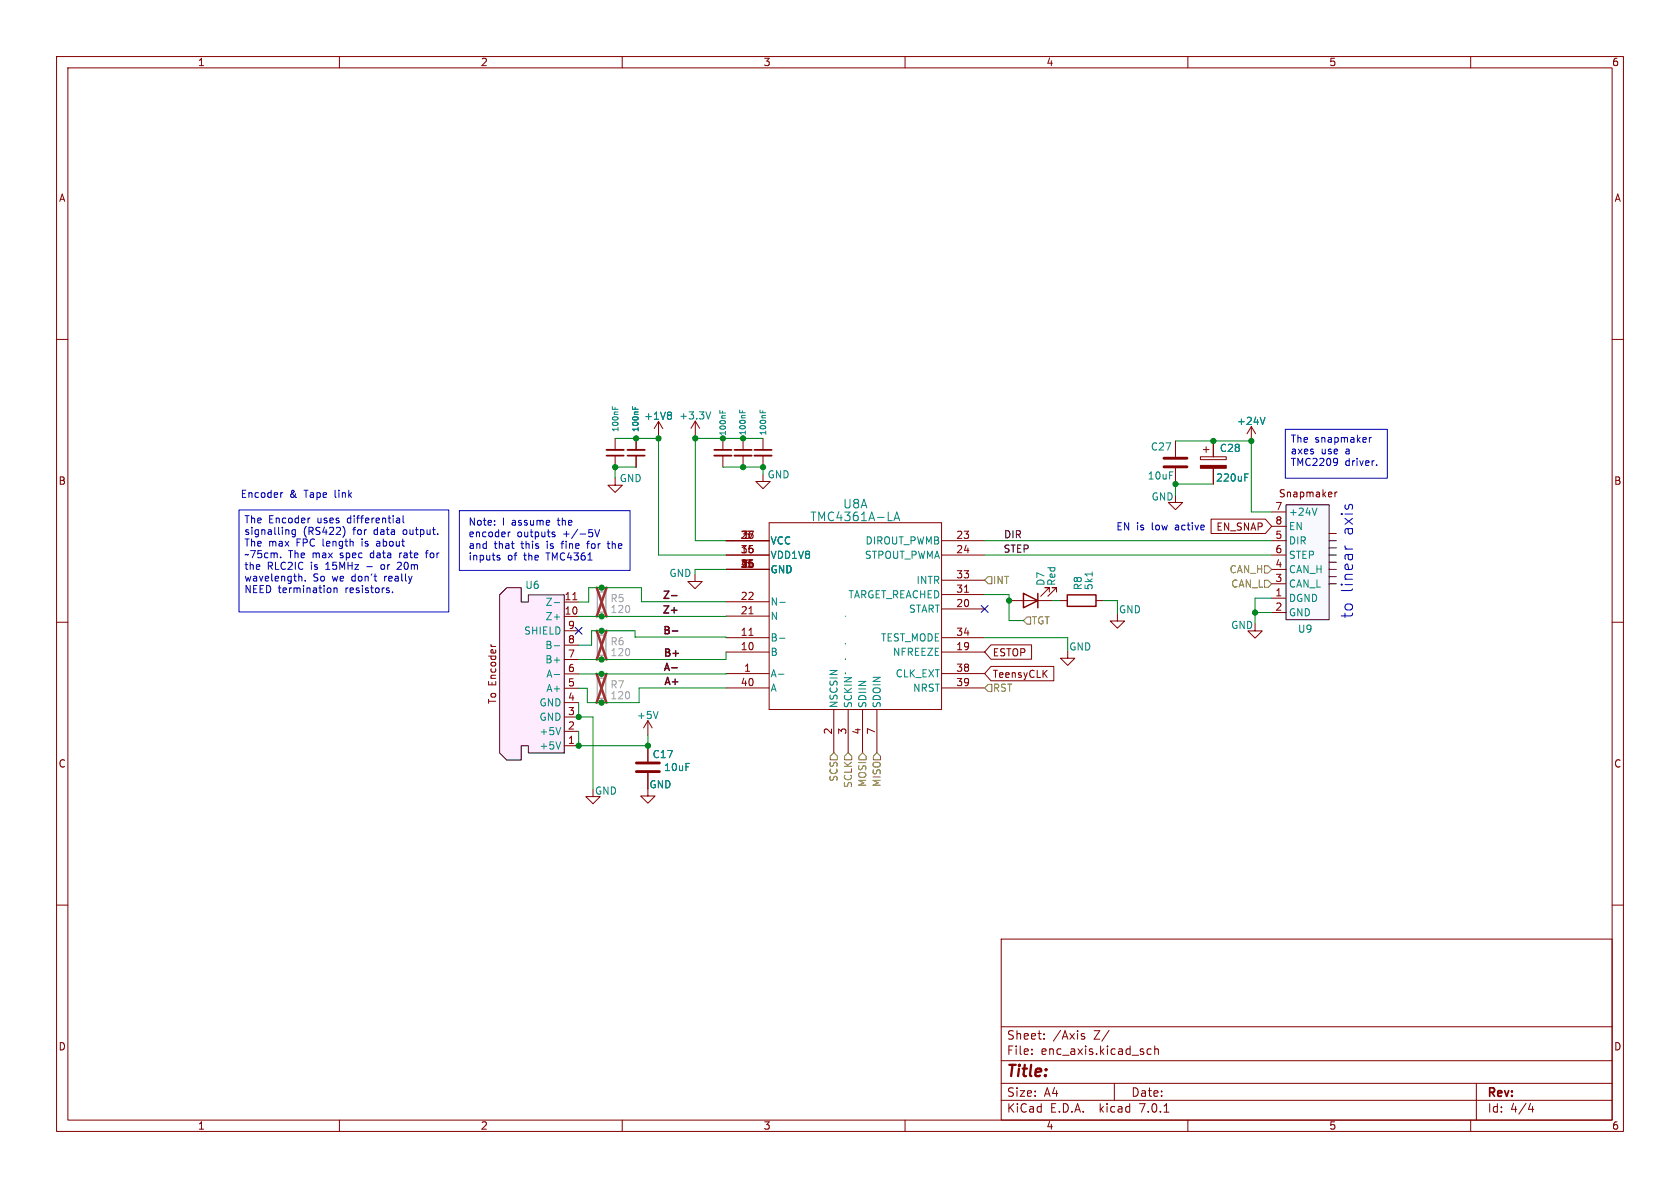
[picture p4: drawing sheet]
<svg xmlns="http://www.w3.org/2000/svg" width="297mm" height="210mm" viewBox="0 0 297 210" stroke-linecap="round" stroke-linejoin="round" font-family="sans-serif">
<g fill="none" stroke="#840000" stroke-width=".18">
<path d="M10 10h277v190h-277zM12 12h273v186h-273zM60 10v2M110 10v2M160 10v2M210 10v2M260 10v2M10 60h2M285 60h2M108.7 77.5v2M112.5 77.5v2M116.4 74.5l-.7 1.3"/>
<path d="M116.4 74.5v2.5M116.4 74.5l.8 1.3M122.9 74.4l-.7 1.3M122.9 74.4v2.6M122.9 74.4l.8 1.3M127.8 77.5v2M134.9 77.5v2M207.8 78v2.7M212.7 79.5h1M213.2 79v1M214.5 78v2.7M221.2 75.4l-.7 1.3"/>
<path d="M221.2 75.4v2.6M221.2 75.4l.8 1.3M108.7 80.5v2.1M112.5 80.5v2.1M127.8 80.5v2.1M128.4 98.1h7.6M128.4 95.6h7.6M134.9 83.8v1.3h1.3l-1.3 1.3-1.3-1.3h1.3M134.9 80.5v2.1M136 92.4h30.5v33h-30.5zM166.5 98.1h7.6M166.5 95.6h7.6"/>
<path d="M207.8 87.6v1.2h1.3l-1.3 1.3-1.3-1.3h1.3M207.8 82.8v2.8M212.2 80.7h4.6v.6h-4.6zM214.5 82.8v2.8M224.8 98.1h2.6M224.8 95.6h2.6M224.8 90.5h2.6M224.8 93h2.6M236 87v.8M236.4 87l-.4 .2M10 110h2M122.9 101.5v1.3h1.2l-1.2 1.3-1.3-1.3h1.3"/>
<path d="M128.4 119.1h7.6M128.4 115.3h7.6M128.4 112.7h7.6M128.4 100.7h7.6M128.4 108.9h7.6M128.4 106.4h7.6M132.4 112.3h.7M132.4 108.5h.7M166.5 119.1h7.6M166.5 115.3h7.6M166.5 112.7h7.6M166.5 107.6h7.6"/>
<path d="M166.5 105.1h7.6M166.5 102.6h7.6M170.5 104.7h.7M178.4 106.2h7.6M185.5 104.6v-.7h-.8h.8l-1.5 1.5M186.8 104.6v-.7h-.8h.8l-1.5 1.5M187.4 106.2h1.3M188.8 115.1v1.3h1.2l-1.2 1.2-1.3-1.2h1.3M193.8 106.2h1.2M197.5 108.5v1.3h1.3l-1.3 1.2-1.2-1.2h1.2M221.9 110.3v1.2h1.2l-1.2 1.3-1.3-1.3h1.3M224.8 100.7h2.6"/>
<path d="M224.8 105.7h2.6M224.8 108.3h2.6M224.8 103.2h2.6M285 110h2M104.8 139.5v1.3h1.3l-1.3 1.3-1.2-1.3h1.2M114.5 136.7v4h1.3l-1.3 1.3-1.2-1.3h1.2M114.5 127.4l-.7 1.3M114.5 127.4v2.5M114.5 131.8v2.8M114.5 127.4l.8 1.3M128.4 121.6h7.6M147.4 125.4v7.6"/>
<path d="M149.9 125.4v7.6M152.5 125.4v7.6M155 125.4v7.6M166.5 121.6h7.6M10 160h2M285 160h2M177 166h108v32h-108zM60 198v2M110 198v2M160 198v2M177 194.5h108M177 191.5h108"/>
<path d="M177 187.5h108M177 181.5h108M182.4 186.3v.1M182.4 185.5v.1M184.6 183.6v.1M184.6 182.8v.1M191.2 183.1l.5 .2 .1 .1-.1 .2-.4 .1M191.2 182.8h.5M196.1 182.1l-1.3 2M197 191.5v3M203.5 185.5l-.4-.1-.3 .3v.4l.1 .2h.6M204.1 185.5l.3-.1 .3 .1 .1 .9"/>
<path d="M204.1 184.9v1.5M205.8 196.6h.8M210 198v2M260 198v2M261 191.5v6.5M270.2 196.1h.9M270.9 195.6v1"/>
</g>
<g fill="none" stroke="#008484" stroke-width=".18">
<path d="M108.3 71.9v.5M108.7 72v.4M111.8 71.9v.5M112.3 72v.4M118.5 72.9l.2 .2-.2 .3 .2 .1v.4l-.2 .2M125.6 72.8l-.4 1.3M127.3 72.5v.5M127.7 72.7v.3M134.4 72.5v.5M134.8 72.6v.4M223.6 73.8l-.4 1.2M158 92l.5-1.5 .6 1.5"/>
<path d="M158.2 91.6h.7M220.1 83.8h.6M232.8 89.8l-.4 1.3M137.6 119.2h1M137.8 112.8h1M137.9 106.5h.9M193.1 101.1v.7M116.4 125.8l-.5 1.2"/>
</g>
<path d="M212.2 82.3h4.6v.5h-4.6z" fill="#840000" stroke="#840000" stroke-width=".18"/>
<path d="M105.6 119.9h1.5v3.5h-1.5zM105.6 112.3h1.5v3.5h-1.5zM105.6 104.6h1.5v3.6h-1.5z" fill="none" stroke="#a1a1a1" stroke-width=".2"/>
<path d="M106.3 119.1v.8M106.4 103.9v.7M106.4 108.2v.8M106.4 111.5v.8M106.4 115.8v.8M106.3 123.4v.8" fill="none" stroke="#a1a1a1" stroke-width=".18"/>
<path d="M105.5 119.1l1.7 5.1M105.5 111.5l1.7 5.1M105.5 103.9l1.7 5.1M107.2 119.1l-1.7 5.1M107.2 111.5l-1.7 5.1M107.2 103.9l-1.7 5.1" fill="none" stroke="#9d3333" stroke-width=".46"/>
<path d="M180.9 104.9l2.6 1.3-2.6 1.2zM183.5 104.9v2.5M188.7 105.2h5.1v2h-5.1z" fill="none" stroke="#840000" stroke-width=".25"/>
<path d="M107.2 79.5h3.1M110.9 79.5h3.1M126.3 80.5h3M133.4 80.5h3" fill="none" stroke="#840000" stroke-width=".33"/>
<path d="M126.3 79.5h3M133.4 79.5h3M107.2 80.5h3.1M110.9 80.5h3.1" fill="none" stroke="#840000" stroke-width=".3"/>
<path d="M205.8 82.5h4M205.8 81h4M112.5 136.4h4.1M112.5 134.9h4.1" fill="none" stroke="#840000" stroke-width=".51"/>
<path d="M227.4 89.2h7.6v20.4h-7.6z" fill="#f8f8ff" stroke="#f8f8ff" stroke-width=".18"/>
<path d="M227.4 89.2h7.6v20.4h-7.6zM235 99.4h1.2M235 98.1h1.2M235 96.9h1.2M235 95.6h1.2M235 94.3h1.2M235 103.2h1.2M235 101.9h1.2M235 100.7h1.2" fill="none" stroke="#000" stroke-width=".18"/>
<path d="M88.3 105.2l1.3-1.3h2.5v2.5h1.3v-1.2h6.4v27.9h-6.4v-1.3h-1.3v2.6h-2.5l-1.3-1.3z" fill="#ffebfe"/>
<path d="M88.3 105.2l1.3-1.3h2.5v2.5h1.3v-1.2h6.4v27.9h-6.4v-1.3h-1.3v2.6h-2.5l-1.3-1.3z" fill="none" stroke="#000" stroke-width=".18"/>
<g fill="none" stroke="#840000" stroke-width=".18">
<path d="M112.5 77.5v2M131.4 77.5v2M214.5 78v2.7M108.7 84.5v1.3h1.3l-1.3 1.2-1.2-1.2h1.2M112.5 80.5v2.1M131.4 80.5v2.1M214.1 91.8h9.6l1.1 1.2-1.1 1.3h-9.6zM214.5 82.8v2.8M86.8 113.9l.1 .3M99.8 109h2.5M99.8 106.4h2.5M99.8 119.1h2.5"/>
<path d="M99.8 116.6h2.5M99.8 114h2.5M99.8 111.5h2.5M101.3 106h.7M175.2 117.8h11.1v2.5h-11.1l-1.1-1.2zM175.2 114h7.2v2.5h-7.2l-1.1-1.2zM99.8 131.8h2.5M99.8 129.3h2.5M99.8 126.7h2.5M99.8 124.2h2.5M99.8 121.7h2.5M114.5 131.8v2.8"/>
<path d="M114.5 136.7v2.7"/>
</g>
<path d="M111.8 71.9v.5M112.3 72v.4M118.5 72.9l.2 .2-.2 .3 .2 .1v.4l-.2 .2M130.8 72.5v.5M131.2 72.6v.4M223.6 73.8l-.4 1.2M220.1 83.8h.6M98 106.5h.9M98 119.2h.9M98 114.1h.9M99.1 131.1l-.4 1.3M99.1 128.6l-.4 1.3" fill="none" stroke="#008484" stroke-width=".18"/>
<path d="M129.8 80.5h3.1" fill="none" stroke="#840000" stroke-width=".33"/>
<path d="M129.8 79.5h3.1" fill="none" stroke="#840000" stroke-width=".3"/>
<path d="M174.7 101.9h.6v1.3h-.6l-.6-.6zM181.6 109.1h.6v1.2h-.6l-.7-.6zM223.5 100h.7l.6 .7-.6 .6h-.7zM223.5 102.6h.7l.6 .6-.6 .6h-.7zM147.4 133l.6 .7v.6h-1.2v-.6zM149.9 133l.7 .7v.6h-1.3v-.6zM152.5 133l.6 .7v.6h-1.2v-.6zM155 133l.7 .7v.6h-1.3v-.6zM174.7 121h.6v1.3h-.6l-.6-.7z" fill="none" stroke="#848400" stroke-width=".18"/>
<path d="M118.7 105.3h1M118.9 111.5h.9" fill="none" stroke="#000" stroke-width=".25"/>
<g fill="none" stroke="#0000c2" stroke-width=".18">
<path d="M227.2 75.9h18.1v8.6h-18.1zM242.1 77.3v.9M242.5 77.3l-.4 .3M42.2 90.1h37.1v18.1h-37.1zM49.6 98.5v.1M50 87.1h-.2M52.2 93.6v1.1l-.2 .2-.3-.1M52.2 93.7l-.4-.1-.2 .3 .1 .5h.5M54.7 91.6h.1M60.7 93.1a1.49 1.49 0 0 1 0 1.8M70.1 91.6h.5l.1 .8M70.1 92.4h.6"/>
<path d="M70.7 91.9l-.6 .1M70.9 99.9l-.7 .8h.8M71.3 91.2v1l.1 .2M75.2 97.8h.5M77.4 94.4v.1M81.2 90.3h30.2v10.5h-30.2zM88 98.6h.3l.1 .2-.2 .2h-.2M88 98.2h.3M89.9 94v.9M90.2 94l-.3 .3M97.8 94l.3 .1M97.8 94.5h.3v.2l-.1 .2h-.3"/>
<path d="M104.1 93.6h.6M104.2 94.1h.3l.3 .2-.1 .5-.5 .1M105.2 93.6l.4 1.3 .4-1.3M107.3 96.1h.5M237.8 97.1h1.3M237.8 96.5a.51 .51 0 0 0 .4 .6M243.4 82.2v.1M53 101.9l.4 .1v.7M54 102.6v.1M58.4 104v.7M59 103.9v.9M59 104l.2-.1 .3 .1 .1 .8"/>
<path d="M68.7 104.3l.1 .2-.1 .3M69.4 104.7v.1"/>
</g>
<g fill="none" stroke="#008400" stroke-width=".18">
<path d="M108.7 77.5h7.7M116.4 77v21.1h12M122.9 77v18.6h5.5M122.9 77.5h12M207.8 78h13.4v12.5h3.6M112.5 82.6h-3.8v1.9M127.8 82.6h7.1v1.2M174.1 98.1h50.7M174.1 95.6h50.7M214.5 85.6h-6.7v2M128.4 106.4h-15v-2.5h-9.3v2.5h-1.8M128.4 112.7v-.1h-16.1v-1.1h-7.7v2.5h-2.3"/>
<path d="M128.4 115.3v1.3h-26.1M128.4 108.9l-26.1 .1M128.4 119.1h-26.1M128.4 100.7h-5.5v.8M149.5 108.9v.1M149.5 113.7v.1M149.5 116.4v.2M149.5 118.9v.2M174.1 112.7h14.7v2.4M174.1 105.1h4.3v4.6h2.5M186 106.2h1.4M195 106.2h2.5v2.3"/>
<path d="M221.9 108.3h2.9M224.8 105.7h-2.9v4.6M102.3 124.2v2.5h2.5v12.8M102.3 129.3v2.5h12.2v-1.9M128.4 121.6h-15.4v2.6h-9.2v-2.5h-1.5"/>
</g>
<path d="M101.7 110.9l1.2 1.2M102.9 110.9l-1.2 1.2M173.5 107l1.2 1.3M174.7 107l-1.2 1.3" fill="none" stroke="#000084" stroke-width=".18"/>
<g fill="#008400" stroke="#008400" stroke-width=".18">
<circle cx="178.4" cy="106.2" r=".46"/>
<circle cx="207.8" cy="85.6" r=".46"/>
<circle cx="221.2" cy="78" r=".46"/>
<circle cx="221.9" cy="108.3" r=".46"/>
<circle cx="214.5" cy="78" r=".46"/>
<circle cx="106.4" cy="109" r=".46"/>
<circle cx="106.4" cy="103.9" r=".46"/>
<circle cx="102.3" cy="131.8" r=".46"/>
<circle cx="102.3" cy="126.7" r=".46"/>
<circle cx="114.5" cy="131.8" r=".46"/>
<circle cx="106.4" cy="116.6" r=".46"/>
<circle cx="106.4" cy="111.5" r=".46"/>
<circle cx="106.3" cy="119.1" r=".46"/>
<circle cx="106.3" cy="124.2" r=".46"/>
<circle cx="116.4" cy="77.5" r=".46"/>
<circle cx="112.5" cy="77.5" r=".46"/>
<circle cx="127.8" cy="77.5" r=".46"/>
<circle cx="122.9" cy="77.5" r=".46"/>
<circle cx="108.7" cy="82.6" r=".46"/>
<circle cx="131.4" cy="77.5" r=".46"/>
<circle cx="134.9" cy="82.6" r=".46"/>
<circle cx="131.4" cy="82.6" r=".46"/>
</g>
<g font-size="2.8" fill="#0000c2">
<text x="239.4" y="94.8" transform="rotate(-90 239.4 94.8)">axis</text>
<text x="239.4" y="104.9" transform="rotate(-90 239.4 104.9)">linear</text>
<text x="239.4" y="109.3" transform="rotate(-90 239.4 109.3)">to</text>
</g>
<text font-size="2.8" fill="#840000" x="178" y="190.8">Title:</text>
<g font-size="2.1" fill="#008484">
<text x="143.2" y="92.3">TMC4361A-LA</text>
<text x="149" y="90">U8A</text>
</g>
<g font-size="2.1" fill="#840000">
<text x="178" y="183.9">Sheet:</text>
<text x="186.2" y="183.9">/Axis</text>
<text x="193.4" y="183.9">Z/</text>
<text x="178" y="186.6">File:</text>
<text x="184" y="186.6">enc_axis.kicad_sch</text>
<text x="178" y="196.8">KiCad</text>
<text x="178" y="194">Size:</text>
<text x="184.6" y="194">A4</text>
<text x="185.7" y="196.8">E.D.A.</text>
<text x="194.4" y="196.8">kicad</text>
<text x="200" y="194">Date:</text>
<text x="201.5" y="196.8">7.0.1</text>
<text x="263" y="194.2">Rev:</text>
<text x="263" y="196.8">Id:</text>
<text x="267" y="196.8">4/4</text>
</g>
<g font-size="1.8" fill="#840000">
<text x="35" y="11.8">1</text>
<text x="85" y="11.8">2</text>
<text x="135" y="11.8">3</text>
<text x="185" y="11.8">4</text>
<text x="235" y="11.8">5</text>
<text x="285" y="11.8">6</text>
<text x="10.4" y="35.8">A</text>
<text x="285.4" y="35.8">A</text>
<text x="10.3" y="85.8">B</text>
<text x="226" y="88.1">Snapmaker</text>
<text x="285.3" y="85.8">B</text>
<text x="130.9" y="95.3">37</text>
<text x="131.5" y="95.3">5</text>
<text x="169" y="95.3">23</text>
<text x="214.9" y="94">EN_SNAP</text>
<text x="225.4" y="95.3">5</text>
<text x="225.4" y="90.2">7</text>
<text x="225.4" y="92.8">8</text>
<text x="130.9" y="100.4">15</text>
<text x="130.9" y="97.9">16</text>
<text x="130.9" y="100.4">41</text>
<text x="131.5" y="100.4">6</text>
<text x="169" y="97.9">24</text>
<text x="225.4" y="100.4">4</text>
<text x="225.4" y="97.9">6</text>
<text x="99.8" y="106.2">11</text>
<text x="130.9" y="106.1">22</text>
<text x="169" y="107.4">20</text>
<text x="169" y="104.9">31</text>
<text x="169" y="102.3">33</text>
<text x="225.4" y="105.5">1</text>
<text x="225.4" y="102.9">3</text>
<text x="99.8" y="108.7">10</text>
<text x="100.4" y="113.8">8</text>
<text x="100.4" y="111.3">9</text>
<text x="130.9" y="112.5">11</text>
<text x="130.9" y="108.7">21</text>
<text x="169" y="112.5">34</text>
<text x="225.4" y="108">2</text>
<text x="100.4" y="118.9">6</text>
<text x="100.4" y="116.3">7</text>
<text x="130.9" y="115">10</text>
<text x="131.5" y="118.8">1</text>
<text x="169" y="115">19</text>
<text x="169" y="118.8">38</text>
<text x="175.5" y="120">TeensyCLK</text>
<text x="175.5" y="116.2">ESTOP</text>
<text x="87.9" y="124.5" transform="rotate(-90 87.9 124.5)">To Encoder</text>
<text x="100.4" y="124">4</text>
<text x="100.4" y="121.4">5</text>
<text x="130.9" y="121.4">40</text>
<text x="169" y="121.4">39</text>
<text x="100.4" y="131.6">1</text>
<text x="100.4" y="129">2</text>
<text x="100.4" y="126.5">3</text>
<text x="147.2" y="129.9" transform="rotate(-90 147.2 129.9)">2</text>
<text x="149.7" y="129.9" transform="rotate(-90 149.7 129.9)">3</text>
<text x="152.2" y="129.9" transform="rotate(-90 152.2 129.9)">4</text>
<text x="154.8" y="129.9" transform="rotate(-90 154.8 129.9)">7</text>
<text x="10.3" y="135.8">C</text>
<text x="285.3" y="135.8">C</text>
<text x="10.3" y="185.8">D</text>
<text x="285.3" y="185.8">D</text>
<text x="35" y="199.8">1</text>
<text x="85" y="199.8">2</text>
<text x="135" y="199.8">3</text>
<text x="185" y="199.8">4</text>
<text x="235" y="199.8">5</text>
<text x="285" y="199.8">6</text>
</g>
<g font-size="1.8" fill="#008484">
<text x="113.8" y="74.4">+1V8</text>
<text x="120" y="74.3">+3.3V</text>
<text x="218.6" y="75.3">+24V</text>
<text x="203.4" y="79.8">C27</text>
<text x="215.6" y="80">C28</text>
<text x="109.5" y="85.4">GND</text>
<text x="135.6" y="84.7">GND</text>
<text x="202.8" y="84.9">10uF</text>
<text x="203.5" y="88.6">GND</text>
<text x="214.9" y="85.3">220uF</text>
<text x="227.9" y="91.3">+24V</text>
<text x="227.9" y="93.9">EN</text>
<text x="136.2" y="101.5">GND</text>
<text x="136.2" y="98.9">VDD1V8</text>
<text x="136.2" y="96.4">VCC</text>
<text x="152.8" y="98.9">STPOUT_PWMA</text>
<text x="152.9" y="96.4">DIROUT_PWMB</text>
<text x="227.9" y="101.5">CAN_H</text>
<text x="227.9" y="96.4">DIR</text>
<text x="227.9" y="98.9">STEP</text>
<text x="92.8" y="104.3">U6</text>
<text x="96.3" y="107.3">Z-</text>
<text x="118.3" y="102.1">GND</text>
<text x="136.2" y="107.2">N-</text>
<text x="149.9" y="105.9">TARGET_REACHED</text>
<text x="161.9" y="103.4">INTR</text>
<text x="184.8" y="103.6" transform="rotate(-90 184.8 103.6)">D7</text>
<text x="186.7" y="103.6" transform="rotate(-90 186.7 103.6)">Red</text>
<text x="191.4" y="104.4" transform="rotate(-90 191.4 104.4)">R8</text>
<text x="193.3" y="104.4" transform="rotate(-90 193.3 104.4)">5k1</text>
<text x="227.9" y="106.6">DGND</text>
<text x="227.9" y="104">CAN_L</text>
<text x="92.5" y="112.3">SHIELD</text>
<text x="96.3" y="109.8">Z+</text>
<text x="136.2" y="113.6">B-</text>
<text x="136.2" y="109.7">N</text>
<text x="155.6" y="113.6">TEST_MODE</text>
<text x="160.6" y="108.5">START</text>
<text x="197.8" y="108.6">GND</text>
<text x="217.6" y="111.3">GND</text>
<text x="227.9" y="109.1">GND</text>
<text x="229.4" y="112">U9</text>
<text x="96.3" y="117.4">B+</text>
<text x="96.3" y="114.9">B-</text>
<text x="96.5" y="120">A-</text>
<text x="136.2" y="119.9">A-</text>
<text x="136.2" y="116.1">B</text>
<text x="157.7" y="116.1">NFREEZE</text>
<text x="158.2" y="119.9">CLK_EXT</text>
<text x="189" y="115.2">GND</text>
<text x="95.2" y="125">GND</text>
<text x="96.5" y="122.5">A+</text>
<text x="136.2" y="122.4">A</text>
<text x="148.2" y="125.2" transform="rotate(-90 148.2 125.2)">NSCSIN</text>
<text x="150.8" y="125.2" transform="rotate(-90 150.8 125.2)">SCKIN</text>
<text x="153.3" y="125.2" transform="rotate(-90 153.3 125.2)">SDIIN</text>
<text x="155.9" y="125.2" transform="rotate(-90 155.9 125.2)">SDOIN</text>
<text x="161.3" y="122.4">NRST</text>
<text x="95.2" y="130.1">+5V</text>
<text x="95.2" y="127.6">GND</text>
<text x="112.5" y="127.3">+5V</text>
<text x="95.2" y="132.7">+5V</text>
<text x="115.3" y="134.2">C17</text>
<text x="117.3" y="136.5">10uF</text>
<text x="105.1" y="140.6">GND</text>
<text x="114.7" y="139.5">GND</text>
</g>
<g font-size="1.8" fill="#0000c2">
<text x="228.2" y="78.5">The</text>
<text x="228.2" y="80.6">axes</text>
<text x="228.2" y="82.6">TMC2209</text>
<text x="232.5" y="78.5">snapmaker</text>
<text x="233.6" y="80.6">use</text>
<text x="237.8" y="82.6">driver.</text>
<text x="237.9" y="80.6">a</text>
<text x="42.6" y="88.1">Encoder</text>
<text x="51.2" y="88.1">&amp;</text>
<text x="53.9" y="88.1">Tape</text>
<text x="59.3" y="88.1">link</text>
<text x="43.2" y="92.7">The</text>
<text x="43.2" y="94.8">signalling</text>
<text x="47.5" y="92.7">Encoder</text>
<text x="53.6" y="94.8">(RS422)</text>
<text x="56.2" y="92.7">uses</text>
<text x="61.5" y="92.7">differential</text>
<text x="62.5" y="94.8">for</text>
<text x="66.3" y="94.8">data</text>
<text x="71.5" y="94.8">output.</text>
<text x="82.8" y="93">Note:</text>
<text x="82.8" y="95">encoder</text>
<text x="88.8" y="93">I assume</text>
<text x="91.4" y="95">outputs</text>
<text x="98.8" y="93">the</text>
<text x="99.6" y="95">+/-5V</text>
<text x="197.4" y="93.8">EN is</text>
<text x="203.7" y="93.8">low</text>
<text x="207.9" y="93.8">active</text>
<text x="43.2" y="96.9">The</text>
<text x="43.2" y="98.9">~75cm.</text>
<text x="43.2" y="101">the</text>
<text x="47.3" y="101">RLC2IC</text>
<text x="47.5" y="96.9">max</text>
<text x="51" y="98.9">The</text>
<text x="52.5" y="96.9">FPC length</text>
<text x="55" y="101">is</text>
<text x="55.3" y="98.9">max</text>
<text x="57.7" y="101">15MHz</text>
<text x="60.3" y="98.9">spec</text>
<text x="64.2" y="96.9">is</text>
<text x="65.1" y="101">-</text>
<text x="65.7" y="98.9">data</text>
<text x="66.9" y="96.9">about</text>
<text x="67.7" y="101">or</text>
<text x="70.8" y="101">20m</text>
<text x="71" y="98.9">rate</text>
<text x="75.8" y="98.9">for</text>
<text x="82.8" y="97.1">and</text>
<text x="82.8" y="99.2">inputs</text>
<text x="87.4" y="97.1">that</text>
<text x="89.7" y="99.2">of</text>
<text x="92.2" y="97.1">this</text>
<text x="92.7" y="99.2">the</text>
<text x="96.8" y="99.2">TMC4361</text>
<text x="96.8" y="97.1">is</text>
<text x="99.6" y="97.1">fine</text>
<text x="104.2" y="97.1">for</text>
<text x="108" y="97.1">the</text>
<text x="43.2" y="103">wavelength.</text>
<text x="43.2" y="105.1">NEED termination</text>
<text x="55.4" y="103">So</text>
<text x="58.8" y="103">we</text>
<text x="61.1" y="105.1">resistors.</text>
<text x="62.3" y="103">don't</text>
<text x="68.2" y="103">really</text>
</g>
<g font-size="1.8">
<text x="177.5" y="95.2">DIR</text>
<text x="177.4" y="97.8">STEP</text>
<text x="117.2" y="105.9">Z-</text>
<text x="117.2" y="108.5">Z+</text>
<text x="117.3" y="112.2">B-</text>
<text x="117.4" y="118.7">A-</text>
<text x="117.4" y="116.1">B+</text>
<text x="117.5" y="121.2">A+</text>
</g>
<g font-size="1.8" fill="#848400">
<text x="217.2" y="101.5">CAN_H</text>
<text x="175.5" y="103.4">INT</text>
<text x="217.5" y="104">CAN_L</text>
<text x="182.4" y="110.5">TGT</text>
<text x="175.5" y="122.4">RST</text>
<text x="148.2" y="138.3" transform="rotate(-90 148.2 138.3)">SCS</text>
<text x="150.8" y="139.4" transform="rotate(-90 150.8 139.4)">SCLK</text>
<text x="153.3" y="139.2" transform="rotate(-90 153.3 139.2)">MOSI</text>
<text x="155.9" y="139.2" transform="rotate(-90 155.9 139.2)">MISO</text>
</g>
<g font-size="1.8" fill="#a1a1a1">
<text x="107.9" y="106.6">R5</text>
<text x="107.9" y="108.5">120</text>
<text x="107.9" y="114.2">R6</text>
<text x="107.9" y="116.1">120</text>
<text x="107.8" y="121.8">R7</text>
<text x="107.8" y="123.8">120</text>
</g>
<g font-size="1.4" fill="#008484">
<text x="109.5" y="76.4" transform="rotate(-90 109.5 76.4)">100nF</text>
<text x="113" y="76.4" transform="rotate(-90 113 76.4)">100nF</text>
<text x="128.5" y="77.1" transform="rotate(-90 128.5 77.1)">100nF</text>
<text x="132" y="77.1" transform="rotate(-90 132 77.1)">100nF</text>
<text x="135.6" y="77.1" transform="rotate(-90 135.6 77.1)">100nF</text>
</g>
</svg>
